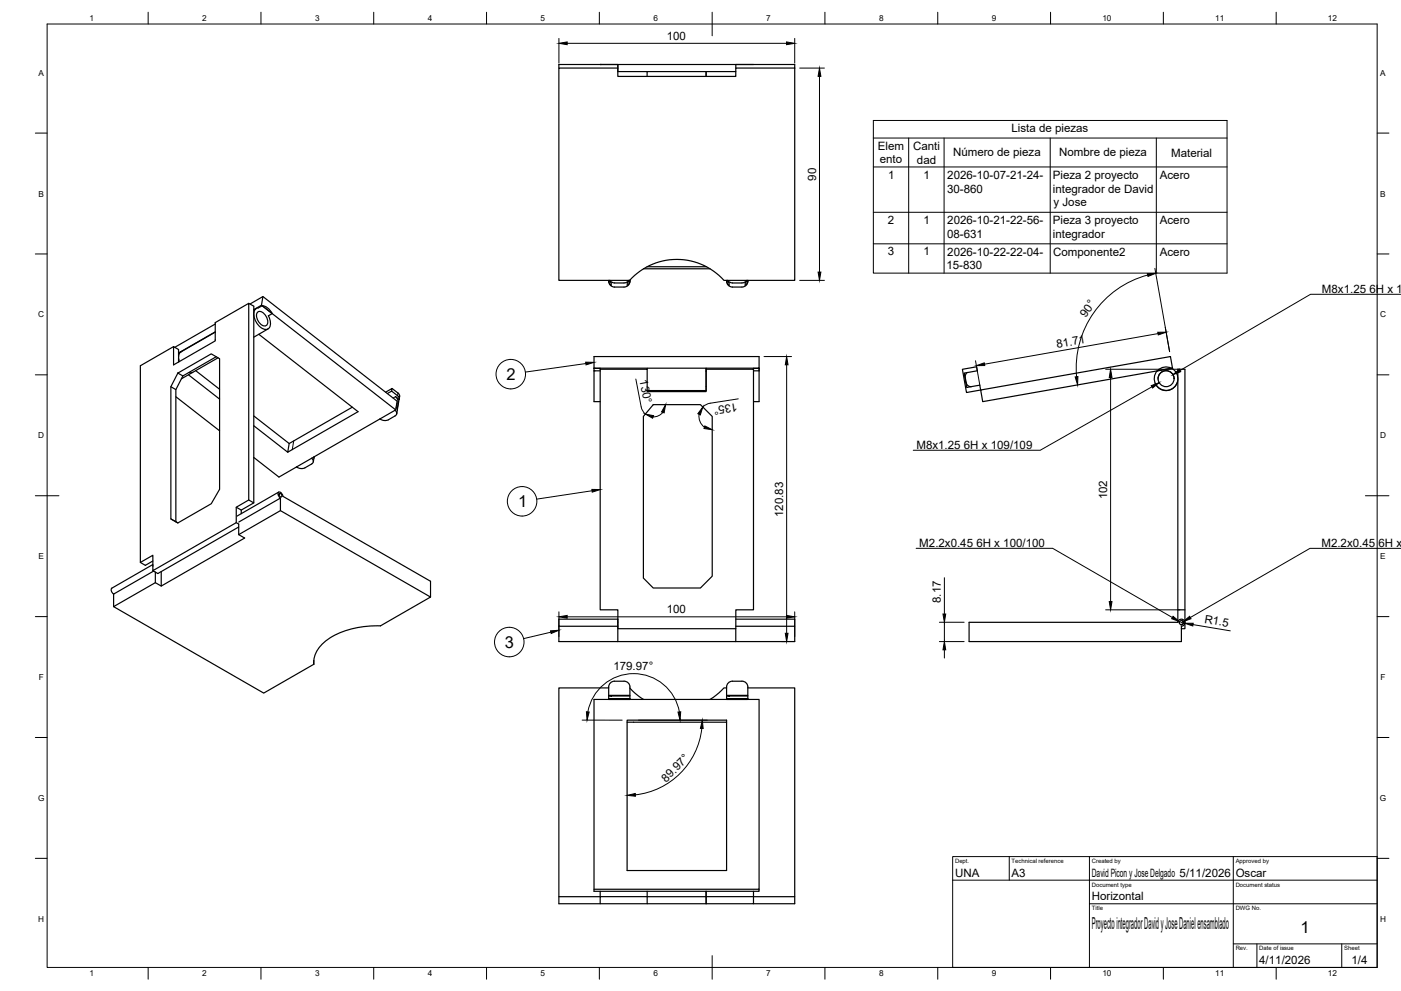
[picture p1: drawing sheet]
<svg xmlns="http://www.w3.org/2000/svg" width="594mm" height="420mm" viewBox="0 0 594 420" stroke-linecap="round" stroke-linejoin="round" font-family="sans-serif">
<!-- layer: Visible -->
<g fill="none" stroke="#000" stroke-width=".51">
<path d="M237 28.9h25v3.5h50v-3.5h25v90h-30a26.9 26.9 0 0 0-40 0h-30zM254.5 27.3h65M262 27.3v1.6M262 27.3h-25v1.6M262 27.3v3.1h50M274.4 30.5v1.9M274.4 30.4v.1M299.4 30.4v2M312 28.9v-1.6h25v1.6M258.3 118.9l.9 1v1.1l-.9-1.1-.2-1M258.5 118.9l.7 .6 1.4 .5 4.5-.1 1.6-1M266.9 118.9l-.9 1v1.1l.9-1.1 .2-.9"/>
<path d="M267.1 118.7a2.52 2.52 0 0 1-2.5 3h-4a2.52 2.52 0 0 1-2.5-2.8M272.9 114h28.2M274.4 113.1h25.2M308.1 118.9a2.53 2.53 0 0 0 2.5 2.8h4a2.49 2.49 0 0 0 2.5-2.8M308.3 118.9l.9 1v1.1l-.9-1.1-.2-1M308.5 118.9l.7 .6 1.4 .5 4.5-.1 1.6-1M316.9 118.9l-.9 1v1.1l.9-1.1 .2-.9M91.3 137.4l-17.2 9.9M105.5 128.6l2.1 1.2v83.4l-5.3 3.1v1.5M106 128.9l5.5-3.2 56.9 44.4-.6 3.7-56.9-44.4M109.3 132.3a2.94 2.94 0 0 1 3.7 2.2l.5 1.3a1.67 1.67 0 0 1-.6 2.3 1.67 1.67 0 0 1-2.3-.6 4.2 4.2 0 0 1-1.3-5.2zM109.5 130.5a2.71 2.71 0 0 0-1.7 4 6.5 6.5 0 0 0 5.1 5.2 2.84 2.84 0 0 0 1.6-4.1l-.7-1.7"/>
<path d="M109.5 130.6l1.7-1 4.2 3.3-1.6 1M110.9 129.4l-3.3 2 1-.6M111.2 129.6a5.6 5.6 0 0 1 4.2 3.4M111.5 125.7l-.6 3.7M113.6 139.5l-6 3.5M59.5 155.1l14.1-8.1v7.7l17.7-10.2v-7.7l14.2-8.2v83.4l-5.3 3.1v6.5l-35.4 20.4v-6.6l-5.3 3.1zM73.6 147l2.1 1.2v3.1M75.4 158.2l14.2-8.2 3.5 2.1v55.4l-3.5 6.1-14.2 8.1-2.9-1.7v-56zM75.4 158.2l2.2 1.2M75.7 151.7v1.8M77.1 149a3.4 3.4 0 0 0-1.1 4.3M79.9 158.9l13.2 10.3"/>
<path d="M81.6 157.9l-4.7 2.7M83 157.1l10.1 7.9M91.3 140.7l-15.6 9 15.6-8.9M91.7 151.3l-14.1 8.1-3 5.8v56l.8 .5M92.5 151.7l-10.7 6.1-1.8 .2M109.7 141.7l42.1 32.8-29.8 17.2 .6-3.7M251.9 151.2h70v4.9h-70zM251.9 157.2v13.1h2.6M254.5 156.5h19.9v9.5h25v-9.5h20.1v102.1h-7.5v8h-50v-8h-7.5zM254.5 156.5v-.3h-2.6v1h2.6M274.4 156.1v.4M299.4 156.2v9.4h-25"/>
<path d="M299.4 157.5h.1M299.4 157.2h.1M299.4 156.2h.1M299.4 156.1v.4M319.5 156.5v-.4l2.4 .1v14.1h-2.4M319.5 157.2h2.4M408.1 156.6l6-1.1 .3 1.7-5.6 1 1.1 6.1 5.6-1 .3 2.1-6 1zM410.1 158l-.8 1.5 .4 2.8 .8 1.3 1.5 .3M490.7 157.2a5 5 0 0 1 6.1-1zM496.9 156.1a5 5 0 0 1 1.8 7.2 5 5 0 0 1-7.3 1.2 5 5 0 0 1-.7-7.3M72.5 164l2.1 1.2M74.6 168.2l18.5 14.4"/>
<path d="M149.4 172.6l-26.8 15.4-15-11.7M164.3 166.9l1.8-1.1 2.8 2.2 .3 1.3M166.1 165.8l.1-1.1-2.7 1.6M166.2 164.7l2.9 2.3 .4 1.1M167.5 173.9v.1M167.5 174l.4 .4a1.25 1.25 0 0 1-.4 1.9l-3.4 1.9h-1.8l-1.2-.6M167.8 173.8l-49.5 28.5-10.7-8.3M168 172.6l.5 1-.3 1.8M168.9 170.7l-.6 2.3M168.9 170.7l-.3-1.3-.9-1.2 1.5 1.2-.7 4.3M169.5 168.1l-.2 1.1M277 171.6h20l5 5v67.7l-5 5h-20l-4.2-4.2v-68.5z"/>
<path d="M299.4 163.8h.1M415.8 165.4l80.5-14.2 .9 4.9-80.5 14.2zM497.9 160.3a3.4 3.4 0 0 0-3.7-3.1 3.4 3.4 0 0 0-3.1 3.6M499.3 161.8a5 5 0 0 1-4.5 3.8 5 5 0 0 1-5-3.1M107.6 180.5l14.4 11.2M132.1 194.3l.5 .4a1.25 1.25 0 0 1-.5 2l-3.3 1.9-1.9-.1-1.1-.5M133.1 193.7l-.2 2.1M133.2 193.7l-.1 .4M100.2 215.1l2.1 1.2M105.5 212l2.1 1.2M118.2 208.6l-17.7 10.2M118.5 209.2a.9 .9 0 0 1 .9 .5 .9 .9 0 0 1-.2 1l-.9-.8z"/>
<path d="M118.9 216.5v-5.3l-17.7 10.1M118.9 211.2a1.7 1.7 0 0 1-.6-2.6l.9 .3 .8 1.5 62.6 36v6.7M64.8 237.8l-3.2 1.9-2.1-1.2M64.8 239.4l-17.4 10M64.8 239.7v.4M72.5 220l2.1 1.2M100.2 221.6l1 .6v4.5l2.5 1.4-35.3 20.4v-6.2M101.2 226.7l17.7-10.2 63.7 36.6-21.2 12.2a36.3 36.3 0 0 0-24 7.1 11.3 11.3 0 0 0-4.3 9.2M101.2 223.4l-34.3 19.8-2.1-1.2M47.4 249.4a1.78 1.78 0 0 0 .8 2.5M65.1 242.1l-16.9 9.8v5.3M65.9 242.5v4.5"/>
<path d="M68.4 248.5l-2.5-1.5-17.7 10.2 63.6 36.7 21.3-12.3M499.4 258.6h3.1M237 265.5v6.5h100v-6.5h-25M262 265.5v-3h-25v3h25v6.5M262 263.8h.1M312 266.6v5.4M312 262.5h25v3M499.5 263.8a1.49 1.49 0 0 1 1.6-1.3 1.49 1.49 0 0 1 1.4 1.6 1.49 1.49 0 0 1-1.5 1.4M501 265.5v6.5h-90.1v-8.2h88.5v-107.3h3.1v110.1h-1.5M501.3 263.2a.88 .88 0 0 1 .5 1.1 .88 .88 0 0 1-1.2 .5M133.1 280v1.6M258.1 291.7h-21.1v88.5h17.5v-2.3"/>
<path d="M258.1 294.8h9v.3h-9zM258.1 296.2h9v.3h-9zM258.1 294.8l.1-4.1 .8-1.4 1-.4 4.6-.1 1.1 .2 1.2 1.2 .2 4.6M258.1 295.1v1.1M267.1 291.8l2.1 2.1 3.7 2.6M267.1 295.1v1.1M308.1 294.8h9v.3h-9zM308.1 296.2h9v.3h-9zM308.1 294.8l.1-4.1 .8-1.4 1-.4 4.6-.1 1.1 .2 1.2 1.2 .2 4.6M308.1 291.7h-1.1l-2.2 2.1-3.7 2.7M308.1 295.1v1.1M317.1 291.7h19.9v88.5h-37.6v3h-25v-3"/>
<path d="M317.1 295.1v1.1M265.9 305.3h42.2v63.8h-42.2zM265.9 306.2h42.2M251.9 377h70v-80.5h-70v81.4h70v-.9M274.4 377.9v2.3M299.4 378.1h.1M319.5 377.9v5.3h-20.1v-5.3v2.3h-25M237 380.2v3h17.5M274.4 380.2h-19.9v3h19.9M337 380.2v3h-17.5"/>
<circle cx="494.5" cy="160.5" r="3.4"/>
<circle cx="501" cy="264" r=".88"/>
</g>
<g fill="#000">
<circle cx="254.5" cy="27.3" r=".25"/>
<circle cx="251.9" cy="157.2" r=".25"/>
<circle cx="251.9" cy="156.2" r=".25"/>
</g>
<!-- layer: Visible Narrow -->
<path d="M167.5 173.9v.1M167.7 168.2l-1 .6M168.6 172.5l-.5 .2M168.8 166.6l-.2 1.2M168.9 170.7l-.7 .4M124.5 186.9l-.6 3.7M132.2 194.3v.1" fill="none" stroke="#000" stroke-width=".42"/>
<!-- layer: TITLEBLOCK -->
<path d="M404 363.2h180v47h-180zM404 373.2h180M428 363.2v10M462 363.2v47M523 363.2v47M462 383.2h122M523 400.2h61M533 400.2v10M569 400.2v10" fill="none" stroke="#000" stroke-width=".42"/>
<!-- layer: Parts Lists -->
<path d="M370.3 51.1h150v64.7h-150zM370.3 58.5h150M385.3 58.5v57.3M400.3 58.5v57.3M445.3 58.5v57.3M490.3 58.5v57.3M370.3 70.8h150M370.3 90h150M370.3 103.4h150" fill="none" stroke="#000" stroke-width=".42"/>
<!-- layer: Balloons -->
<g fill="none" stroke="#000" stroke-width=".42">
<circle cx="216.6" cy="158.6" r="6.3"/>
<circle cx="221.4" cy="212.5" r="6.3"/>
<circle cx="216" cy="272.2" r="6.3"/>
</g>
<!-- layer: 0 -->
<path d="M248.3 153.5l3.6 .1-3.4 1.1zM251 207.5l3.5 .1-3.4 1.1zM233.4 267.5l3.6-.3-3.3 1.4z" fill="#000" stroke="#000" stroke-width=".42"/>
<path d="M248.4 154.1l-25.6 3.7M251.1 208.1l-23.5 3.5M233.6 268l-11.6 2.8" fill="none" stroke="#000" stroke-width=".42"/>
<!-- layer: BORDER -->
<g fill="none" stroke="#000" stroke-width=".42">
<path d="M20 10.2h564v400h-564zM62.8 5.2v5M110.7 5.2v5M158.5 5.2v5M206.3 5.2v5M254.1 5.2v5M302 5.2v10M349.8 5.2v5M397.6 5.2v5M445.5 5.2v5M493.3 5.2v5M541.1 5.2v5"/>
<path d="M15 56.4h5M584 56.4h5M15 107.7h5M584 107.7h5M15 158.9h5M584 158.9h5M15 210.2h10M579 210.2h10M15 261.4h5M584 261.4h5M15 312.7h5M584 312.7h5"/>
<path d="M15 363.9h5M584 363.9h5M62.8 410.2v5M110.7 410.2v5M158.5 410.2v5M206.3 410.2v5M254.1 410.2v5M302 405.2v10M349.8 410.2v5M397.6 410.2v5M445.5 410.2v5M493.3 410.2v5"/>
<path d="M541.1 410.2v5"/>
</g>
<!-- layer: FD_Dimensions -->
<g fill="none" stroke="#000" stroke-width=".42">
<path d="M237 16.3v10.5M240.5 18.4h93M337 16.3v10.5M339.1 28.9h10.5M347.5 32.4v83M339.1 118.9h10.5M486.7 116.6a40.9 40.9 0 0 0-30.2 43.1M489.7 113.8l6.3 35.3M324 151.2h11.7M333.6 154.7v113.8M413.7 153l1.8 10.3M468.8 156.5h31.5"/>
<path d="M491 141.4l-73.5 13M269.6 160.7l2.4 12.4 1.7 2.4M281.1 174.8l-2.2 1.6-2 .4M296.4 175.7a5.7 5.7 0 0 0 2.3 5.4M313.1 169.1l-12.5 2-2.6 1.4M470.9 160.1v95M237 259.4v10.5M337 259.4v10.5M400.5 244.9v15.4M468.8 258.6h31.5M240.5 261.5h93M331.5 272h1.4"/>
<path d="M398.3 272h10.5M398.3 263.8h10.5M400.5 263.8v8.2M400.5 275.5v3.5M500.9 264l1.5 .2M505.9 264.8l15.8 2.7M246.8 305.3h17M249.3 301.8a19.7 19.7 0 0 1 19.4-16.2 19.7 19.7 0 0 1 19.4 16.2M270.8 305.3l29.1 .1M297.6 308.8a31.9 31.9 0 0 1-28.2 28.2"/>
</g>
<g fill="#000" stroke="#000" stroke-width=".42">
<path d="M237 18.4l3.5-.6v1.1zM333.5 17.8l3.5 .6-3.5 .5zM347.5 28.9l.6 3.5h-1.2zM346.9 115.4h1.2l-.6 3.5zM486.5 116.1l3.6-.2-3.3 1.3zM333.6 151.2l.6 3.5h-1.2zM414 155l3.4-1.2 .2 1.2zM455.9 159.8l1.2-.2-.2 3.6zM490.9 140.9l3.6-.1-3.3 1.2zM273.7 175.6l3.4 .6-.4 1.1zM282.2 171.6l-.6 3.4-1.1-.3zM298 172.6l-1.1 3.3-1-.5z"/>
<path d="M470.9 156.5l.6 3.6h-1.1zM298.9 180.6l3.1 1.6-3.5-.5zM470.4 255.1h1.1l-.6 3.5zM237 261.5l3.5-.6v1.2zM333 268.5h1.2l-.6 3.5zM333.5 260.9l3.5 .6-3.5 .6zM400.5 272l.5 3.5h-1.1zM399.9 260.3h1.1l-.5 3.5zM502.4 264.2h3.6l-.2 1.2zM248.7 301.8l1.1 .1-.9 3.4zM287.5 301.9l1.1-.1-.2 3.5zM297.8 305.4l.4 3.5-1.2-.1z"/>
<path d="M265.9 337.2l3.5-.8 .1 1.2z"/>
</g>
<!-- layer: Hole Notes -->
<path d="M497.4 158.9l2.7-2.3 .6 1zM488.2 163.5l3.3-1.2-2.8 2.2zM497.4 261.3l2.8 2.2-3.4-1.2zM501.7 263.6l2.7-2.3 .6 1z" fill="#000" stroke="#000" stroke-width=".42"/>
<path d="M594 124.8h-38.3l-55.3 32.3M488.5 164l-47.4 26.9h-53.9M388.5 232.5h57.9l50.7 29.3M594 232.5h-38.5l-50.8 29.3" fill="none" stroke="#000" stroke-width=".42"/>
<g font-size="7">
<text x="214.7" y="161.1">2</text>
<text x="219.7" y="215.1">1</text>
<text x="214" y="274.7">3</text>
<text x="463" y="393.7">Proyecto integrador David y Jose Daniel ensamblado</text>
<text x="551.5" y="395.4">1</text>
</g>
<g font-size="4.9">
<text x="282.8" y="16.9">100</text>
<text x="428.9" y="56.1">Lista de piezas</text>
<text x="372.2" y="63.5">Elem</text>
<text x="387.2" y="63.5">Canti</text>
<text x="404.1" y="65.9">Número de pieza</text>
<text x="449.1" y="65.9">Nombre de pieza</text>
<text x="373.1" y="69.3">ento</text>
<text x="388.8" y="69.3">dad</text>
<text x="496.6" y="66.4">Material</text>
<text x="346" y="76.6" transform="rotate(-90 346 76.6)">90</text>
<text x="376.6" y="75.7">1</text>
<text x="391.6" y="75.7">1</text>
<text x="401.7" y="75.8">2026-10-07-21-24-</text>
<text x="446.4" y="75.8">Pieza 2 proyecto</text>
<text x="491.8" y="75.8">Acero</text>
<text x="401.6" y="81.6">30-860</text>
<text x="446.5" y="81.6">integrador de David</text>
<text x="446.7" y="87.5">y Jose</text>
<text x="376.5" y="94.9">2</text>
<text x="391.6" y="94.9">1</text>
<text x="401.7" y="95">2026-10-21-22-56-</text>
<text x="446.4" y="95">Pieza 3 proyecto</text>
<text x="491.8" y="95">Acero</text>
<text x="401.6" y="100.9">08-631</text>
<text x="446.5" y="100.8">integrador</text>
<text x="376.5" y="108.3">3</text>
<text x="391.6" y="108.3">1</text>
<text x="401.7" y="108.4">2026-10-22-22-04-</text>
<text x="446.6" y="108.4">Componente2</text>
<text x="491.8" y="108.4">Acero</text>
<text x="401.3" y="114.2">15-830</text>
<text x="560.6" y="124.1">M8x1.25</text>
<text x="580.7" y="124.1">6H x 10</text>
<text x="460.4" y="134.8" transform="rotate(-55 460.4 134.8)">90°</text>
<text x="448.3" y="147.5" transform="rotate(-10 448.3 147.5)">81.71</text>
<text x="271.2" y="161.3" transform="rotate(79 271.2 161.3)">130°</text>
<text x="312.4" y="170.7" transform="rotate(171 312.4 170.7)">135°</text>
<text x="388.6" y="190.2">M8x1.25</text>
<text x="408.7" y="190.2">6H x 109/109</text>
<text x="469.5" y="211.8" transform="rotate(-90 469.5 211.8)">102</text>
<text x="332.1" y="219.2" transform="rotate(-90 332.1 219.2)">120.83</text>
<text x="389.8" y="231.8">M2.2x0.45</text>
<text x="414" y="231.8">6H x 100/100</text>
<text x="560.3" y="231.8">M2.2x0.45</text>
<text x="584.5" y="231.8">6H x</text>
<text x="399" y="255.6" transform="rotate(-90 399 255.6)">8.17</text>
<text x="282.8" y="260.1">100</text>
<text x="510.6" y="264.1" transform="rotate(9 510.6 264.1)">R1.5</text>
<text x="260.1" y="284.1">179.97°</text>
<text x="282.4" y="331.8" transform="rotate(-45 282.4 331.8)">89.97°</text>
<text x="405" y="371.7">UNA</text>
<text x="429" y="371.7">A3</text>
<text x="463" y="371.7">David Picon y Jose Delgado 5/11/2026</text>
<text x="524" y="371.7">Oscar</text>
<text x="463" y="381.7">Horizontal</text>
<text x="534" y="408.7">4/11/2026</text>
<text x="573.1" y="408.8">1/4</text>
</g>
<g font-size="3.5">
<text x="37.9" y="8.9">1</text>
<text x="85.8" y="8.9">2</text>
<text x="133.6" y="8.9">3</text>
<text x="181.4" y="8.9">4</text>
<text x="229.3" y="8.9">5</text>
<text x="277.1" y="8.9">6</text>
<text x="324.9" y="8.9">7</text>
<text x="372.7" y="8.9">8</text>
<text x="420.6" y="8.9">9</text>
<text x="467.4" y="8.9">10</text>
<text x="515.3" y="8.9">11</text>
<text x="563.1" y="8.9">12</text>
<text x="16.3" y="32">A</text>
<text x="585.3" y="32">A</text>
<text x="16.3" y="83.3">B</text>
<text x="585.3" y="83.3">B</text>
<text x="16.2" y="134.6">C</text>
<text x="585.2" y="134.6">C</text>
<text x="16.2" y="185.8">D</text>
<text x="585.2" y="185.8">D</text>
<text x="16.3" y="237">E</text>
<text x="585.3" y="237">E</text>
<text x="16.4" y="288.3">F</text>
<text x="585.4" y="288.3">F</text>
<text x="16.1" y="339.6">G</text>
<text x="585.1" y="339.6">G</text>
<text x="16.2" y="390.8">H</text>
<text x="585.2" y="390.8">H</text>
<text x="37.9" y="413.9">1</text>
<text x="85.8" y="413.9">2</text>
<text x="133.6" y="413.9">3</text>
<text x="181.4" y="413.9">4</text>
<text x="229.3" y="413.9">5</text>
<text x="277.1" y="413.9">6</text>
<text x="324.9" y="413.9">7</text>
<text x="372.7" y="413.9">8</text>
<text x="420.6" y="413.9">9</text>
<text x="467.4" y="413.9">10</text>
<text x="515.3" y="413.9">11</text>
<text x="563.1" y="413.9">12</text>
</g>
<g font-size="2.5">
<text x="405" y="366">Dept.</text>
<text x="429" y="366">Technical reference</text>
<text x="463" y="366">Created by</text>
<text x="524" y="366">Approved by</text>
<text x="463" y="376">Document type</text>
<text x="524" y="376">Document status</text>
<text x="463" y="386">Title</text>
<text x="524" y="386">DWG No.</text>
<text x="524" y="403">Rev.</text>
<text x="534" y="403">Date of issue</text>
<text x="570" y="403">Sheet</text>
</g>
</svg>
